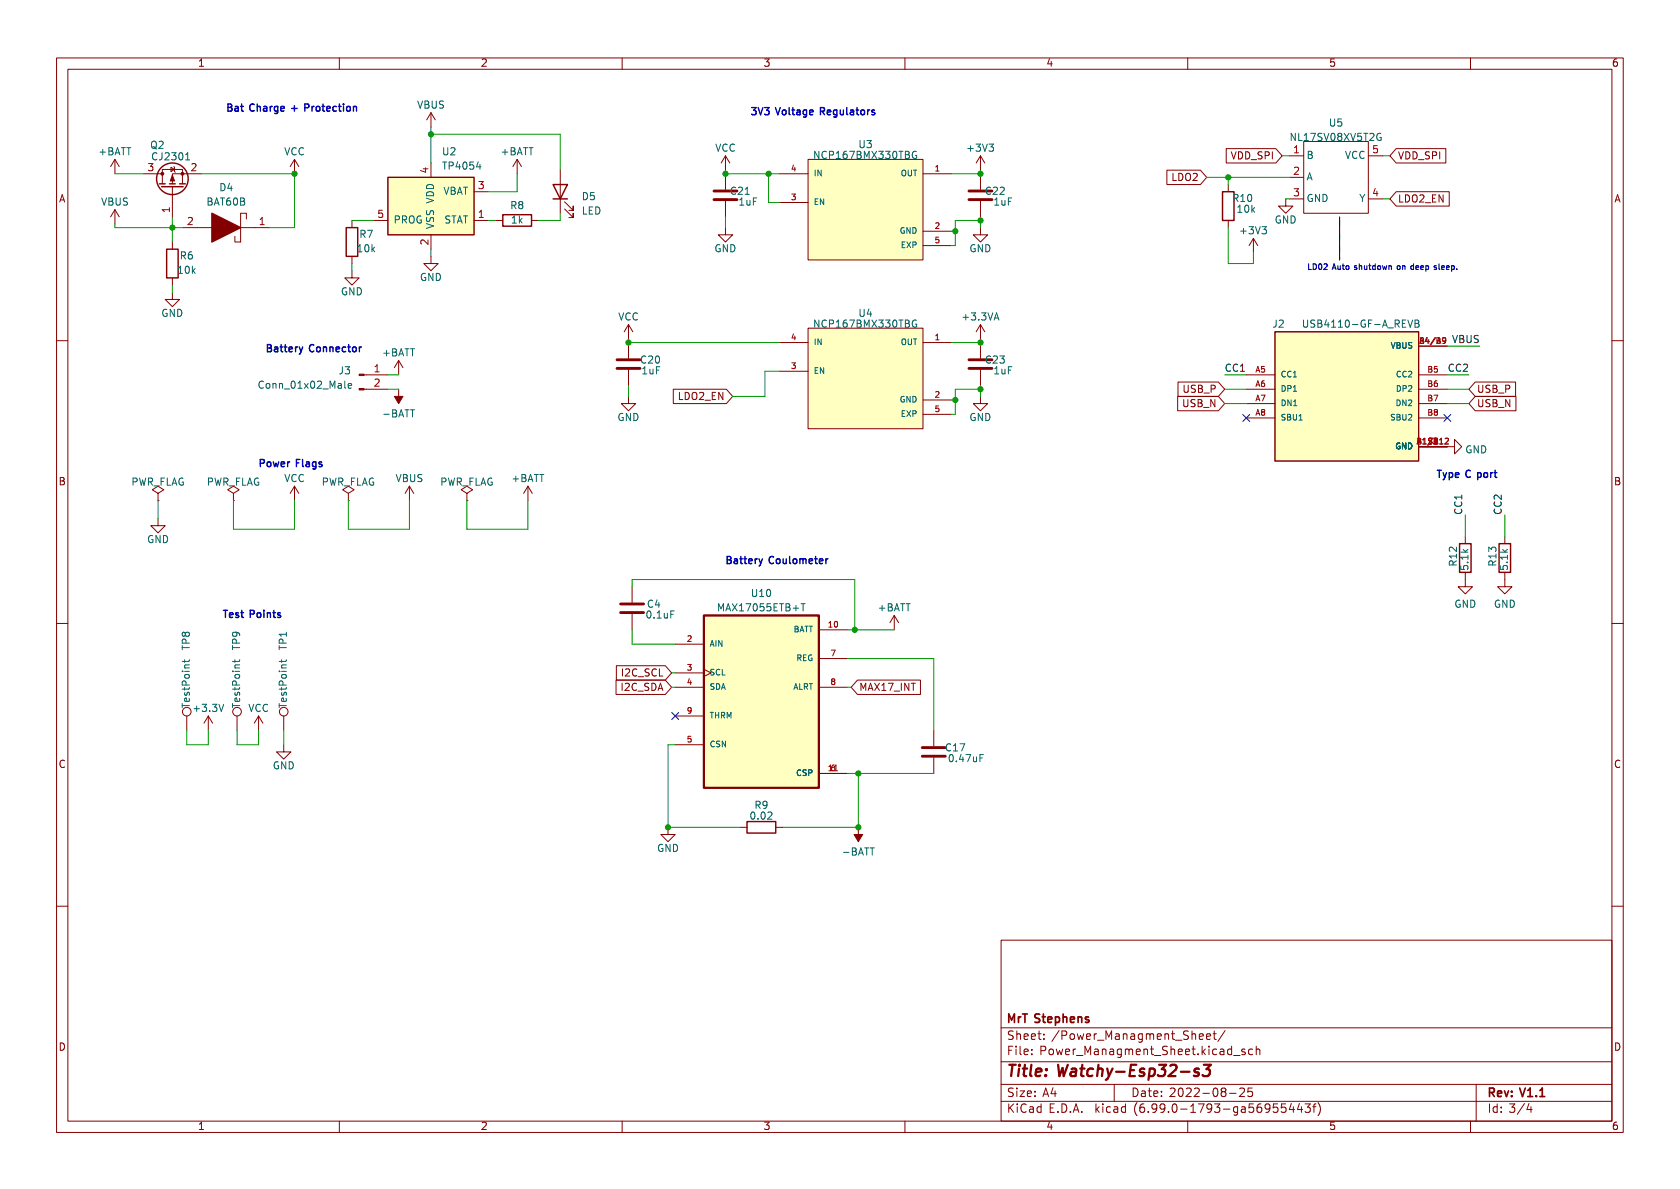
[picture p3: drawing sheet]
<svg xmlns="http://www.w3.org/2000/svg" width="297mm" height="210mm" viewBox="0 0 297 210" stroke-linecap="round" stroke-linejoin="round" font-family="sans-serif">
<g fill="none" stroke="#840000" stroke-width=".18">
<path d="M10 10.2h277v190.1h-277zM12 12.2h273v186.1h-273zM60 10.2v2M76.2 19.9l-.8 1.3M76.2 19.9v2.6M76.2 19.9l.8 1.3M110 10.2v2M160 10.2v2M210 10.2v2M260 10.2v2M20.3 28.2l-.7 1.3M20.3 28.2v2.5"/>
<path d="M20.3 37.1v2.5M20.3 28.2l.8 1.3M20.3 37.1l-.7 1.2M20.3 37.1l.8 1.2M25.4 30.7h3.3M28.7 32.5v-2.5h3.6v2.5M30.2 29.6l.7 .4-.7 .3zM30.5 33v5.3M30.7 29.5l.2 .1v.7l.1 .2M35.6 30.7h-5.1v1.8M43.6 38.7v-1h-1.1v5.1h-1v-1M52.1 28.2l-.8 1.3"/>
<path d="M52.1 28.2v2.5M52.1 28.2l.7 1.3M62.2 39v1.3M66 39h2.6M76.2 28.8v2.6M83.8 39h2.6M83.8 33.9h2.6M87.6 39h1.3M91.4 28.2l-.7 1.3M91.4 28.2v2.5M91.4 28.2l.8 1.3M94 39h1.2"/>
<path d="M99.1 30.1v7.6M99.8 37l1.5 1.5v-.8v.8h-.7M99.8 35.7l1.5 1.5v-.8v.8h-.7M128.3 27.6l-.8 1.2M128.3 27.6v2.5M128.3 30.7v2.8M128.3 35.6v2.7M128.3 27.6l.7 1.2M137.8 30.7h5.1M137.8 35.8h5.1M142.9 28.2h20.3v17.8h-20.3zM163.2 30.7h5.1"/>
<path d="M173.4 27.6l-.8 1.2M173.4 27.6v2.5M173.4 30.7v2.8M173.4 35.6v2.7M173.4 27.6l.7 1.2M206.3 30.1h5.9l1.2 1.3-1.2 1.2h-5.9zM216.8 26.3h8.8l1.1 1.3-1.1 1.2h-8.8zM217.2 32.6v1.3M217.2 39v1.3M227.3 35.2v1.2h1.3l-1.3 1.3-1.2-1.3h1.2M228 27.6h2.5M228 31.4h2.5"/>
<path d="M228 35.2h2.5M230.5 25h11.4v12.7h-11.4zM241.9 27.6h2.6M241.9 35.2h2.6M246.9 26.3h8.7v2.5h-8.7l-1.2-1.2zM246.9 33.9h9.3v2.5h-9.3l-1.2-1.2zM30.5 51.7v1.3h1.2l-1.2 1.2-1.3-1.2h1.3M30.5 42.8v1.3M30.5 49.1v1.3M32.4 40.3h5.1M42.5 40.3h5.1M62.2 47.9v1.2h1.3l-1.3 1.3-1.2-1.3h1.2"/>
<path d="M62.2 45.3v1.3M76.2 45.3v1.3h1.3l-1.3 1.3-1.3-1.3h1.3M76.2 41.5v2.6M111.1 57.4v2.5M111.1 57.4l-.7 1.3M111.1 57.4l.8 1.3M128.3 40.3v1.2h1.2l-1.2 1.3-1.3-1.3h1.3M142.9 58h20.3v17.8h-20.3zM163.2 40.9h5.1M163.2 43.4h5.1M173.4 40.3v1.2h1.2l-1.2 1.3-1.3-1.3h1.3M173.4 57.4v2.5"/>
<path d="M173.4 57.4l-.8 1.3M173.4 57.4l.7 1.3M221.6 42.2l-.7 1.2M221.6 42.2v2.5M221.6 42.2l.8 1.2M10 60.2h2M64.4 66.3h4.2M64.4 68.8h4.2M70.5 63.7l-.8 1.3M70.5 63.7v2.6M70.5 68.8v2.6M70.5 63.7l.7 1.3"/>
<path d="M111.1 70.1v1.3h1.3l-1.3 1.2-1.2-1.2h1.2M111.1 60.6v2.8M111.1 65.4v2.8M119 68.8h9.4l1.1 1.3-1.1 1.3h-9.4zM137.8 60.6h5.1M137.8 65.7h5.1M163.2 60.6h5.1M163.2 70.7h5.1M163.2 73.3h5.1M173.4 70.1v1.3h1.2l-1.2 1.2-1.3-1.2h1.3M173.4 60.6v2.8M173.4 65.4v2.8"/>
<path d="M208.2 70.1h7.2l1.1 1.3-1.1 1.2h-7.2zM208.3 67.6h7.1l1.1 1.2-1.1 1.3h-7.1zM220.3 66.3h5.1M220.3 68.8h5.1M220.3 71.4h5.1M220.3 73.9h5.1M250.8 79h6.4v-1.3l1.2 1.3-1.2 1.3v-1.3M250.8 61.2h5.1M250.8 66.3h5.1M250.8 68.8h5.1M250.8 71.4h5.1M250.8 73.9h5.1"/>
<path d="M260.8 70.1h7.2v2.5h-7.2l-1.1-1.2zM260.8 67.6h7.2v2.5h-7.2l-1.1-1.3zM285 60.2h2M27.9 91.7v1.3h1.3l-1.3 1.2-1.2-1.2h1.2M27.9 87.2l1.1-.6-1.1-.6-1 .6 1 .6v1.3M27.9 88.5h.1M41.3 87.2l1-.6-1-.6-1 .6 1 .6v1.3M41.3 88.5h.1M52.1 86v2.5M52.1 86l-.8 1.2M52.1 86l.7 1.2M61.6 87.2l1-.6-1-.6-1 .6 1 .6v1.3"/>
<path d="M61.6 88.5h.1M72.4 86l-.8 1.2M72.4 86v2.5M72.4 86l.8 1.2M82.5 87.2l1.1-.6-1.1-.6-1 .6 1 .6v1.3M82.5 88.5h.1M93.3 86l-.7 1.2M93.3 86v2.5M93.3 86l.8 1.2M259.1 94.9v1.2M266.1 94.9v1.2M10 110.2h2"/>
<path d="M109 117.7h8.6l1.1 1.3-1.1 1.3h-8.6zM111.8 103.8v2.7M111.8 108.6v2.8M119.4 113.9h5.1M119.4 119h5.1M124.5 118.4l1.2 .6-1.2 .6M144.8 111.4h5.1M144.8 116.5h5.1M158.1 108.8l-.7 1.3M158.1 108.8v2.6M158.1 108.8l.8 1.3M259.1 101.2v2.6h1.2l-1.2 1.2-1.3-1.2h1.3"/>
<path d="M266.1 101.2v2.6h1.2l-1.2 1.2-1.3-1.2h1.3M285 110.2h2M33 126.6v2.6M36.8 126.6l-.7 1.3M36.8 126.6v2.6M36.8 126.6l.8 1.3M41.9 126.6v2.6M45.7 126.6l-.7 1.3M45.7 126.6v2.6M45.7 126.6l.8 1.3M50.2 131.7v1.3h1.2l-1.2 1.2-1.3-1.2h1.3M50.2 126.6v2.6"/>
<path d="M108.9 120.3h8.7l1.1 1.2-1.1 1.3h-8.7zM119.4 121.5h5.1M119.4 131.7h5.1M119.4 126.6h5.1M144.8 136.8h5.1M144.8 121.5h5.1M151.6 120.3h11.1v2.5h-11.1l-1.1-1.3zM165.1 129.2v2.7M165.1 134v2.8M118.1 146.3v1.3h1.3l-1.3 1.2-1.3-1.2h1.3M130.8 146.3h1.3M137.2 146.3h1.2"/>
<path d="M151.8 146.3v2.5M10 160.2h2M177 166.3h108v32h-108zM285 160.2h2M60 198.3v2M110 198.3v2M160 198.3v2M177 194.8h108M177 191.8h108M177 187.8h108M177 181.8h108M185.8 193.4h1"/>
<path d="M186.5 192.9v1M197 191.8v3M210 198.3v2M211.2 182.8l.2 .2v.8M212 183.3l.8-.1-.1-.3-.4-.1-.3 .2 .1 .7h.6M213.3 183.3l.7-.1v-.3l-.5-.1-.2 .2 .1 .7h.6M214.5 182.8h.5M214.7 182.3v1.3l.3 .2M216.6 182.2l-1.3 2M217.4 193.3h1.1M217.6 185.5l.2 .1M217.8 185v1.5"/>
<path d="M217.8 186.4l-.2 .1M218.1 186.6h1.2M219.2 192.5l.6-.1 .2 .1v.3l-.9 1.1h.9M220.1 185.6l-.3-.1-.3 .2 .1 .2 .5 .2v.3h-.6M221.4 192.4h-.7l-.1 .7 .2-.1h.5l.2 .3-.1 .5-.2 .1-.6-.1M221.5 185.6l-.5-.1-.2 .3v.4l.1 .2h.6M222.1 185.6l.2-.1 .4 .1 .1 .9M222.1 185v1.5M222.7 195.2h.3M222.8 195.8l.3 .3v.3l-.3 .3M224.5 195.8l-.3 .3h-.4l-.1-.3 .1-.5 .4-.1 .3 .1a.99 .99 0 0 1-.4 1.4h-.3M225.9 195.2h-.7l-.1 .7 .2-.1h.5l.2 .3-.1 .5-.2 .1-.6-.1"/>
<path d="M227.3 195.2h-.7l-.1 .7 .2-.1h.5l.2 .3-.1 .5-.2 .1-.6-.1M228.3 195.1l-.3 1.1h.9M228.7 195.7v1M229.7 195.1l-.3 1.1h.9M230.1 195.7v1M230.7 195.2h1l-.5 .6 .4 .1v.7l-.2 .1h-.4l-.3-.1M232.1 195.7h.6M232.7 195.2l-.4 .2v1.3M233 195a1.72 1.72 0 0 1 0 2.3M260 198.3v2M261 191.8v6.5M269.5 195.1l-1.2 2"/>
<path d="M270.3 195.1l-.3 1.1h.9M270.7 195.7v1"/>
<circle cx="33" cy="125.9" r=".76"/>
<circle cx="41.9" cy="125.9" r=".76"/>
<circle cx="50.2" cy="125.9" r=".76"/>
</g>
<path d="M192.3 179.8l.2 .1M192.3 180.3l.2 .2-.2 .3M272.3 193.9h.8" fill="none" stroke="#840000" stroke-width=".3"/>
<path d="M208.8 189.5h1.5M212 189.1a.49 .49 0 0 0-.8 .2l.1 .2 .4 .1 .3 .3-.2 .3-.2 .1-.5-.1M212.8 188.3h1.3l-.8 .8h.3l.3 .1v.7l-.1 .2-.3 .2h-.6l-.3-.2" fill="none" stroke="#840000" stroke-width=".4"/>
<g fill="#ffffc2" stroke="#ffffc2" stroke-width=".18">
<path d="M142.9 28.2h20.3v17.8h-20.3z"/>
<path d="M225.4 58.7h25.4v22.8h-25.4z"/>
<path d="M124.5 108.8h20.3v30.5h-20.3z"/>
<path d="M68.6 31.4h15.2v10.1h-15.2z"/>
<path d="M142.9 58h20.3v17.8h-20.3z"/>
</g>
<g fill="none" stroke="#006464" stroke-width=".18">
<path d="M32.8 28.3h.7M161.8 27.5h.3v.4l-.3 .1M161.9 26.7l.1 .1M161.8 57.3h.3v.4l-.3 .2M161.9 56.6l.1 .1M230.5 56.6v1l.2 .3h.3M250.2 56.6h.4l.3 .2-.3 .4 .3 .1v.3l-.2 .3h-.5zM250.2 57.2h.4M61.6 68.6h.5M61.6 67.9l.4-.1 .2 .3-.6 .1M32.6 116.7v.4M33.5 116.7l-.1 .2"/>
<path d="M41.5 116.7v.4M42.4 116.7l-.1 .2M49.8 116.7v.4M50.6 116.7v.2M141.6 106.8h.8"/>
</g>
<g fill="none" stroke="#840000" stroke-width=".25">
<path d="M28.2 32.5h1M28.6 33h3.8M30 32.5h1M31.7 32.5h1.1M68.6 31.4h15.2v10.1h-15.2zM88.9 38h5.1v2h-5.1zM97.8 32.6h2.5l-1.2 2.6zM97.8 35.2h2.5M216.2 33.9h2v5.1h-2zM29.5 44.1h2v5h-2zM61.2 40.3h2v5h-2zM225.4 58.7h25.4v22.8h-25.4z"/>
<path d="M258.1 96.1h2v5.1h-2zM265 96.1h2.1v5.1h-2.1zM132.1 145.3h5.1v2h-5.1z"/>
<circle cx="30.5" cy="31.6" r="2.79"/>
</g>
<g fill="#840000" stroke="#840000" stroke-width=".18">
<path d="M151 147.6h1.5l-.7 1.2z"/>
<path d="M63.5 68.7h.9v.3h-.9z"/>
<path d="M63.5 66.2h.9v.2h-.9z"/>
<path d="M30.5 31l.4 1h-.8z"/>
<path d="M69.7 70.1h1.5l-.7 1.3z"/>
<circle cx="32.3" cy="30.7" r=".25"/>
<circle cx="28.7" cy="30.7" r=".25"/>
</g>
<path d="M250.9 77.5l-.4 1M256 77.5v.4l-.5 .6h.6" fill="none" stroke="#a90000" stroke-width=".18"/>
<path d="M126.2 33.8h4.1M126.2 35.3h4.1M171.3 33.8h4.1M171.3 35.3h4.1M109.1 63.6h4.1M109.1 65.1h4.1M171.3 63.6h4.1M171.3 65.1h4.1M109.7 106.8h4.1M109.7 108.3h4.1M163.1 133.7h4M163.1 132.2h4" fill="none" stroke="#840000" stroke-width=".51"/>
<path d="M37.5 37.7l5 2.6-5 2.5z" fill="#840000" stroke="#840000" stroke-width=".25"/>
<path d="M124.5 108.8h20.3v30.5h-20.3z" fill="none" stroke="#840000" stroke-width=".41"/>
<path d="M255.8 47.3l.4-.1v-.2h-.3l-.1 .1v.5h.4M256.7 47h.2l.2 .2-.1 .4h-.3M256.7 47v1M257.6 47.6v.1" fill="none" stroke="#0000c2" stroke-width=".2"/>
<g fill="none" stroke="#0000c2" stroke-width=".25">
<path d="M60.7 18.4v.1M60.7 18.8v.9M61.3 18.9l.2-.1 .4 .1v.5l-.1 .2-.3 .1-.2-.2zM62.5 18.9l.2-.1 .3 .1v.8M62.5 18.8v.9M153.4 19.4v.9M153.8 19.4l-.4 .3M154.6 19.5l-.3-.1-.2 .2 .1 .2 .4 .1v.3h-.5M63.5 61.4v.8M63.9 61.4l-.4 .2M56.6 82.1l.3 .1v.1l-.1 .2h-.3M56.6 81.7h.3"/>
<path d="M145.1 98.8l.3 .1 .1 .2-.6 .1M145.4 99.6l-.3 .1M146 98.8v.9M146.4 98.8l-.4 .3M264.2 83.6h.5M264.4 84.2l.3 .2M49.4 108.8l.2 .1-.2 .3M49.4 108.3l.2 .1"/>
</g>
<path d="M236.9 39v6.3M236.9 38.3v7.7M236.9 45.3v.7" fill="none" stroke="#0000c2" stroke-width=".18" stroke-dasharray="1.7 .6"/>
<g fill="none" stroke="#009600" stroke-width=".18">
<path d="M20.3 30.7h5.1M20.3 39.6v.7h12.1M30.5 38.3v4.5M35.6 30.7h16.5v9.6h-4.5M62.2 39h3.8M76.2 23.7h22.9v6.4M76.2 22.5v6.3M86.4 39h1.2M91.4 30.7v3.2h-5M99.1 37.7v1.3h-3.9M128.3 30.1v.6h9.5M128.3 38.3v2"/>
<path d="M135.9 30.7v5.1h1.9M173.4 30.1v.6h-5.1M173.4 38.3v2M173.4 39h-4.5v4.4h-.6M213.4 31.4h14.6M217.2 31.4v1.2M226.7 27.6h1.3M227.3 35.2h.7M244.5 35.2h1.2M244.5 27.6h1.2M30.5 50.4v1.3M62.2 46.6v1.3"/>
<path d="M76.2 44.1v1.2M111.1 59.9v.7h26.7M168.3 40.9h.6M173.4 59.9v.7h-5.1M217.2 40.3v6.3h4.4v-1.9M68.6 66.3h1.9M68.6 68.8h1.9M111.1 68.2v1.9M137.8 65.7h-2.5v4.4h-5.8M168.3 70.7h.6M173.4 68.2v1.9M173.4 68.8h-4.5v4.5h-.6"/>
<path d="M216.5 71.4h3.8M216.5 66.3h3.8M216.5 68.8h3.8M255.9 71.4h3.8M255.9 66.3h3.8M255.9 68.8h3.8M255.9 61.2h5.7M27.9 88.5v3.2M41.3 88.5v5.1h10.8v-5.1M61.6 88.5v5.1h10.8v-5.1M82.5 88.5v5.1h10.8v-5.1M259.1 91.1v3.8"/>
<path d="M266.1 91.1v3.8M111.8 111.4v2.5h7.6M111.8 103.8v-1.3h39.3v8.9M118.7 119h.7M149.9 116.5h15.2v12.7M149.9 111.4h8.2M33 129.2v2.5h3.8v-2.5M41.9 129.2v2.5h3.8v-2.5M50.2 129.2v2.5M118.7 121.5h.7M119.4 131.7h-1.3v14.6h12.7M149.9 121.5h.6"/>
<path d="M149.9 136.8h15.2M151.8 136.8v9.5h-13.4"/>
</g>
<path d="M219.7 73.3l1.3 1.2M221 73.3l-1.3 1.2M255.3 73.3l1.2 1.2M256.5 73.3l-1.2 1.2M118.8 126l1.2 1.2M120 126l-1.2 1.2" fill="none" stroke="#000084" stroke-width=".18"/>
<g fill="#009600" stroke="#009600" stroke-width=".18">
<circle cx="173.4" cy="68.8" r=".46"/>
<circle cx="173.4" cy="30.7" r=".46"/>
<circle cx="173.4" cy="39" r=".46"/>
<circle cx="217.2" cy="31.4" r=".46"/>
<circle cx="128.3" cy="30.7" r=".46"/>
<circle cx="135.9" cy="30.7" r=".46"/>
<circle cx="173.4" cy="60.6" r=".46"/>
<circle cx="168.9" cy="40.9" r=".46"/>
<circle cx="151.1" cy="111.4" r=".46"/>
<circle cx="168.9" cy="70.7" r=".46"/>
<circle cx="151.8" cy="136.8" r=".46"/>
<circle cx="151.8" cy="146.3" r=".46"/>
<circle cx="52.1" cy="30.7" r=".46"/>
<circle cx="30.5" cy="40.3" r=".46"/>
<circle cx="118.1" cy="146.3" r=".46"/>
<circle cx="76.2" cy="23.7" r=".46"/>
<circle cx="111.1" cy="60.6" r=".46"/>
</g>
<text font-size="2.8" fill="#840000" x="178" y="190.6">Title: Watchy-Esp32-s3</text>
<g font-size="2.1" fill="#840000">
<text x="178" y="184">Sheet: /Power_Managment_Sheet/</text>
<text x="178" y="181">MrT Stephens</text>
<text x="178" y="186.7">File: Power_Managment_Sheet.kicad_sch</text>
<text x="178" y="196.9">KiCad E.D.A. kicad (6.99.0-1793-ga56955443f)</text>
<text x="178" y="194.1">Size: A4</text>
<text x="200" y="194.1">Date: 2022-08-25</text>
<text x="263" y="194.1">Rev: V1.1</text>
<text x="263" y="196.9">Id: 3/4</text>
</g>
<g font-size="1.8" fill="#840000">
<text x="35" y="11.9">1</text>
<text x="85" y="11.9">2</text>
<text x="135" y="11.9">3</text>
<text x="185" y="11.9">4</text>
<text x="235" y="11.9">5</text>
<text x="285" y="11.9">6</text>
<text x="217.7" y="28.3">VDD_SPI</text>
<text x="247.2" y="28.3">VDD_SPI</text>
<text x="10.3" y="35.9">A</text>
<text x="207.2" y="32.1">LDO2</text>
<text x="247.2" y="35.9">LDO2_EN</text>
<text x="285.3" y="35.9">A</text>
<text x="120" y="70.8">LDO2_EN</text>
<text x="209.2" y="69.6">USB_P</text>
<text x="261.1" y="69.6">USB_P</text>
<text x="209.1" y="72.1">USB_N</text>
<text x="261.1" y="72.1">USB_N</text>
<text x="10.3" y="85.9">B</text>
<text x="285.3" y="85.9">B</text>
<text x="110" y="119.7">I2C_SCL</text>
<text x="109.8" y="122.3">I2C_SDA</text>
<text x="151.9" y="122.3">MAX17_INT</text>
<text x="10.3" y="135.9">C</text>
<text x="285.3" y="135.9">C</text>
<text x="10.3" y="185.9">D</text>
<text x="285.3" y="185.9">D</text>
<text x="35" y="199.9">1</text>
<text x="85" y="199.9">2</text>
<text x="135" y="199.9">3</text>
<text x="185" y="199.9">4</text>
<text x="235" y="199.9">5</text>
<text x="285" y="199.9">6</text>
</g>
<g font-size="1.8" fill="#0000c2">
<text x="40" y="19.9">Bat Charge + Protection</text>
<text x="132.7" y="20.6">3V3 Voltage Regulators</text>
<text x="47" y="62.5">Battery Connector</text>
<text x="45.7" y="82.8">Power Flags</text>
<text x="254" y="84.7">Type C port</text>
<text x="128.3" y="99.9">Battery Coulometer</text>
<text x="39.4" y="109.5">Test Points</text>
</g>
<g font-size="1.8" fill="#006464">
<text x="73.7" y="19.3">VBUS</text>
<text x="235.1" y="22.5">U5</text>
<text x="17.4" y="27.6">+BATT</text>
<text x="26.6" y="26.4">Q2</text>
<text x="27.2" y="28.4">CJ2301</text>
<text x="50.2" y="27.6">VCC</text>
<text x="78.3" y="27.6">U2</text>
<text x="88.6" y="27.6">+BATT</text>
<text x="126.4" y="26.9">VCC</text>
<text x="144.4" y="28.2">NCP167BMX330TBG</text>
<text x="151.9" y="26.3">U3</text>
<text x="171.3" y="26.9">+3V3</text>
<text x="228.5" y="25">NL17SV08XV5T2G</text>
<text x="231" y="28.2">B</text>
<text x="237.7" y="28.2">VCC</text>
<text x="38.9" y="33.9">D4</text>
<text x="78" y="34.5">VBAT</text>
<text x="78.6" y="30.1">TP4054</text>
<text x="103" y="35.5">D5</text>
<text x="129.3" y="34.5">C21</text>
<text x="174.3" y="34.5">C22</text>
<text x="218.1" y="35.8">R10</text>
<text x="231" y="32">A</text>
<text x="231" y="35.8">GND</text>
<text x="240.2" y="35.8">Y</text>
<text x="17.9" y="36.4">VBUS</text>
<text x="36.6" y="36.4">BAT60B</text>
<text x="69.6" y="39.6">PROG</text>
<text x="76.8" y="40.5" transform="rotate(-90 76.8 40.5)">VSS VDD</text>
<text x="78.2" y="39.6">STAT</text>
<text x="90.3" y="37.1">R8</text>
<text x="90.5" y="39.6">1k</text>
<text x="102.8" y="38">LED</text>
<text x="130.7" y="36.4">1uF</text>
<text x="175.8" y="36.4">1uF</text>
<text x="218.9" y="37.7">10k</text>
<text x="219.5" y="41.5">+3V3</text>
<text x="225.3" y="39.6">GND</text>
<text x="31.9" y="46">R6</text>
<text x="63.3" y="44.7">10k</text>
<text x="63.6" y="42.2">R7</text>
<text x="126.3" y="44.7">GND</text>
<text x="171.4" y="44.7">GND</text>
<text x="31.5" y="48.5">10k</text>
<text x="60.2" y="52.3">GND</text>
<text x="74.2" y="49.8">GND</text>
<text x="28.5" y="56.1">GND</text>
<text x="109.3" y="56.8">VCC</text>
<text x="144.4" y="58">NCP167BMX330TBG</text>
<text x="151.9" y="56.1">U4</text>
<text x="170.4" y="56.8">+3.3VA</text>
<text x="225.1" y="58">J2</text>
<text x="231.4" y="58">USB4110-GF-A_REVB</text>
<text x="67.6" y="63.1">+BATT</text>
<text x="113.4" y="64.4">C20</text>
<text x="174.3" y="64.4">C23</text>
<text x="46.3" y="68.8">Conn_01x02_Male</text>
<text x="60" y="66.3">J3</text>
<text x="113.6" y="66.3">1uF</text>
<text x="175.8" y="66.3">1uF</text>
<text x="67.8" y="73.9">-BATT</text>
<text x="109.1" y="74.5">GND</text>
<text x="171.4" y="74.5">GND</text>
<text x="259" y="80.3">GND</text>
<text x="23" y="86">PWR_FLAG</text>
<text x="36.3" y="86">PWR_FLAG</text>
<text x="50.2" y="85.3">VCC</text>
<text x="56.6" y="86">PWR_FLAG</text>
<text x="69.9" y="85.3">VBUS</text>
<text x="77.6" y="86">PWR_FLAG</text>
<text x="90.5" y="85.3">+BATT</text>
<text x="26" y="96.1">GND</text>
<text x="257.7" y="100" transform="rotate(-90 257.7 100)">R12</text>
<text x="259.7" y="100.7" transform="rotate(-90 259.7 100.7)">5.1k</text>
<text x="264.7" y="100" transform="rotate(-90 264.7 100)">R13</text>
<text x="266.7" y="100.7" transform="rotate(-90 266.7 100.7)">5.1k</text>
<text x="114.5" y="107.6">C4</text>
<text x="133" y="105.7">U10</text>
<text x="257.1" y="107.6">GND</text>
<text x="264.1" y="107.6">GND</text>
<text x="114.4" y="109.5">0.1uF</text>
<text x="127.4" y="108.2">MAX17055ETB+T</text>
<text x="155.2" y="108.2">+BATT</text>
<text x="33.7" y="114.9" transform="rotate(-90 33.7 114.9)">TP8</text>
<text x="42.5" y="114.9" transform="rotate(-90 42.5 114.9)">TP9</text>
<text x="50.8" y="114.9" transform="rotate(-90 50.8 114.9)">TP1</text>
<text x="33.7" y="124.9" transform="rotate(-90 33.7 124.9)">TestPoint</text>
<text x="34.5" y="126">+3.3V</text>
<text x="42.5" y="124.9" transform="rotate(-90 42.5 124.9)">TestPoint</text>
<text x="43.9" y="126">VCC</text>
<text x="50.8" y="124.9" transform="rotate(-90 50.8 124.9)">TestPoint</text>
<text x="48.2" y="136.1">GND</text>
<text x="167.3" y="133">C17</text>
<text x="168" y="134.9">0.47uF</text>
<text x="133.5" y="143.1">R9</text>
<text x="132.9" y="145">0.02</text>
<text x="116.1" y="150.7">GND</text>
<text x="149.1" y="151.4">-BATT</text>
</g>
<g font-size="1.8" fill="#a90000">
<text x="228.7" y="27.3">1</text>
<text x="242.7" y="27.3">5</text>
<text x="26.2" y="30.5">3</text>
<text x="33.8" y="30.5">2</text>
<text x="75.9" y="30.6" transform="rotate(-90 75.9 30.6)">4</text>
<text x="84.6" y="33.6">3</text>
<text x="228.7" y="31.1">2</text>
<text x="228.7" y="34.9">3</text>
<text x="242.7" y="34.9">4</text>
<text x="30.2" y="37.6" transform="rotate(-90 30.2 37.6)">1</text>
<text x="33.2" y="40">2</text>
<text x="45.9" y="40">1</text>
<text x="66.8" y="38.7">5</text>
<text x="84.6" y="38.7">1</text>
<text x="75.9" y="43.3" transform="rotate(-90 75.9 43.3)">2</text>
<text x="66.2" y="66">1</text>
<text x="66.2" y="68.6">2</text>
</g>
<g font-size="1.8" fill="#0f0f0f">
<text x="216.5" y="65.9">CC1</text>
<text x="256.2" y="65.9">CC2</text>
<text x="256.7" y="60.9">VBUS</text>
<text x="258.7" y="91.1" transform="rotate(-90 258.7 91.1)">CC1</text>
<text x="265.7" y="91.1" transform="rotate(-90 265.7 91.1)">CC2</text>
</g>
<g font-size="1.4" fill="#a90000">
<text x="139.9" y="35.6">3</text>
<text x="139.9" y="30.5">4</text>
<text x="165.3" y="30.5">1</text>
<text x="165.3" y="40.6">2</text>
<text x="165.3" y="43.2">5</text>
<text x="139.9" y="65.4">3</text>
<text x="139.9" y="60.3">4</text>
<text x="165.3" y="60.3">1</text>
<text x="251.4" y="61">B4/A9</text>
<text x="165.3" y="70.5">2</text>
<text x="222" y="66">A5</text>
<text x="222" y="68.6">A6</text>
<text x="222" y="71.1">A7</text>
<text x="252.5" y="66">B5</text>
<text x="252.5" y="68.6">B6</text>
<text x="252.5" y="71.1">B7</text>
<text x="165.3" y="73">5</text>
<text x="222" y="73.7">A8</text>
<text x="252.5" y="73.7">B8</text>
<text x="251" y="78.7">B1/A12</text>
<text x="252.5" y="78.7">S1</text>
<text x="253.4" y="78.7">2</text>
<text x="121.5" y="113.7">2</text>
<text x="146.5" y="111.1">10</text>
<text x="121.5" y="118.7">3</text>
<text x="146.9" y="116.2">7</text>
<text x="121.5" y="121.3">4</text>
<text x="146.9" y="121.3">8</text>
<text x="121.5" y="131.4">5</text>
<text x="121.5" y="126.4">9</text>
<text x="146.9" y="136.5">6</text>
</g>
<g font-size="1.4" fill="#006464">
<text x="143.9" y="31.2">IN</text>
<text x="159.2" y="31.2">OUT</text>
<text x="143.9" y="36.3">EN</text>
<text x="159" y="41.4">GND</text>
<text x="159.3" y="43.9">EXP</text>
<text x="143.9" y="61.1">IN</text>
<text x="159.2" y="61.1">OUT</text>
<text x="245.9" y="61.7">VBUS</text>
<text x="143.9" y="66.2">EN</text>
<text x="159" y="71.2">GND</text>
<text x="226.4" y="66.8">CC1</text>
<text x="226.4" y="69.3">DP1</text>
<text x="226.4" y="71.9">DN1</text>
<text x="247" y="66.8">CC2</text>
<text x="247" y="71.9">DN2</text>
<text x="247.1" y="69.3">DP2</text>
<text x="159.3" y="73.8">EXP</text>
<text x="226.4" y="74.4">SBU1</text>
<text x="246" y="74.4">SBU2</text>
<text x="246.7" y="79.5">GND</text>
<text x="140" y="111.9">BATT</text>
<text x="125.5" y="114.4">AIN</text>
<text x="125.5" y="119.5">SCL</text>
<text x="140.7" y="117">REG</text>
<text x="125.5" y="122">SDA</text>
<text x="140" y="122">ALRT</text>
<text x="125.5" y="127.1">THRM</text>
<text x="125.5" y="132.2">CSN</text>
<text x="140.9" y="137.3">CSP</text>
</g>
<text font-size="1.4" fill="#0000c2" x="231.1" y="47.9">LD02 Auto shutdown on deep sleep.</text>
</svg>
